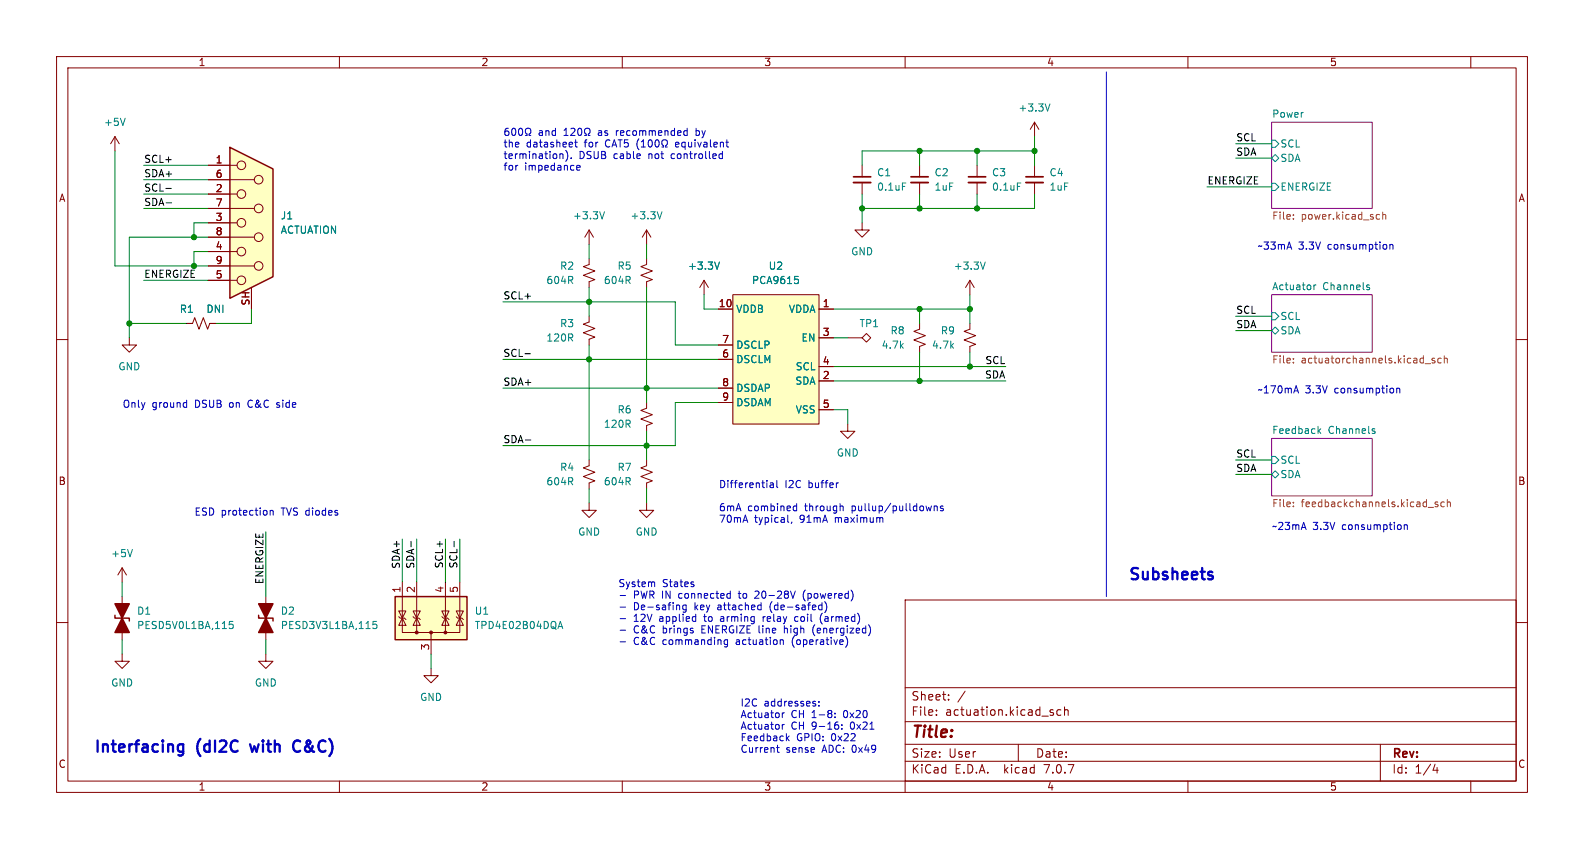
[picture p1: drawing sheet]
<svg xmlns="http://www.w3.org/2000/svg" width="280mm" height="150mm" viewBox="0 0 280 150" stroke-linecap="round" stroke-linejoin="round" font-family="sans-serif">
<g fill="none" stroke="#840000" stroke-width=".18">
<path d="M10 10h260v130h-260zM12 12h256v126h-256zM60 10v2M110 10v2M160 10v2M210 10v2M260 10v2M152.4 29.2v2M152.4 32.3v2M182.9 21.6l-.8 1.3M182.9 21.6v2.5M182.9 29.2v2"/>
<path d="M182.9 32.3v2M182.9 21.6l.7 1.3M10 60h2M22.9 59.7v1.3h1.2l-1.2 1.2-1.3-1.2h1.3M33 57.1h1l.4-1 .8 2.1 .7-2.1 .8 2.1 .4-1.1h1M104.1 55.9v1l-1 .4 2.1 .7-2.1 .8 2.1 .8-1.1 .3v1.1M104.1 45.7v1l-1 .4 2.1 .8-2.1 .7 2.1 .8-1.1 .4v1M104.1 40.6l.8 1.3M104.1 40.6v2.6M104.1 40.6l-.7 1.3M114.3 45.7v1l-1 .4 2 .8-2 .7 2 .8-1 .4v1M114.3 40.6l.8 1.3"/>
<path d="M114.3 40.6v2.6M114.3 40.6l-.8 1.3M124.5 49.5l.7 1.3M124.5 49.5v2.6M124.5 49.5l-.8 1.3M127 54.6h2.5M129.5 52.1h15.3v22.8h-15.3zM144.8 54.6h2.5M144.8 59.7h2.5M268 60h2M114.3 71.1v1l-1 .4 2 .8-2 .7 2 .8-1 .4v1M127 63.5h2.5"/>
<path d="M127 61h2.5M127 68.6h2.5M127 71.1h2.5M144.8 67.3h2.5M144.8 64.8h2.5M144.8 72.4h2.5M149.9 74.9v1.3h-1.3l1.3 1.3 1.2-1.3h-1.2M104.1 81.3v1l-1 .4 2.1 .7-2.1 .8 2.1 .8-1.1 .3v1.1M104.1 88.9v1.3h-1.2l1.2 1.2 1.3-1.2h-1.3M114.3 81.3v1l-1 .4 2 .7-2 .8 2 .8-1 .3v1.1M10 110h2M70.5 109l.2 .2h.8l.3 .3"/>
<path d="M70.5 107.9h1.3l-.7 1.3zM71.1 102.9v8.9h10.2v-8.9M71.1 109.2l.7 1.3h-1.3zM73 109l.3 .2h.7l.3 .3M73 107.9h1.3l-.6 1.3zM73.7 109.2l.6 1.3h-1.3zM73.7 102.9v8.9M76.2 118.1v1.3h1.3l-1.3 1.2-1.3-1.2h1.3M76.2 111.8v3.8M78.1 109l.3 .2h.7l.3 .3M78.1 107.9h1.3l-.7 1.3zM78.7 109.2l.7 1.3h-1.3z"/>
<path d="M78.7 102.9v8.9M80.6 109l.3 .2h.8l.2 .3M80.6 107.9h1.3l-.6 1.3zM81.3 109.2l.6 1.3h-1.3zM160 106h108v32h-108zM268 110h2M60 138v2M110 138v2M160 138v2M160 134.5h108M160 131.5h108M160 127.5h108"/>
<path d="M160 121.5h108M165.5 126.3v.1M165.5 125.5v.1M167.7 123.6v.1M167.7 122.8v.1M170.6 122.1l-1.3 2M180 131.5v3M185.8 125.9l.4 .1 .1 .2-.3 .2h-.2M185.8 125.4l.4 .1M187.5 125.5l-.4-.1-.3 .3v.4l.2 .2h.5M188.2 125.5l.2-.1 .4 .1v.9M188.2 124.9v1.5"/>
<path d="M210 138v2M244 131.5v6.5M253.7 135l-.4 1.1h1M254 135.6v1M260 138v2"/>
</g>
<g fill="#fff" stroke="#fff" stroke-width=".18">
<path d="M224.8 77.5h17.8v10.1h-17.8z"/>
<path d="M224.8 52.1h17.8v10.1h-17.8z"/>
<path d="M224.8 21.6h17.8v15.2h-17.8z"/>
</g>
<path d="M224.8 21.6h17.8v15.2h-17.8zM224.8 52.1h17.8v10.1h-17.8zM224.8 77.5h17.8v10.1h-17.8z" fill="none" stroke="#840084" stroke-width=".18"/>
<g fill="none" stroke="#008484" stroke-width=".18">
<path d="M185.6 18.4l-.4 1.2M106.9 37.4l-.5 1.3M117 37.4l-.4 1.3M159.5 32.3h.6M224.8 24.8h.6l.7 .6-.7 .6h-.6zM224.8 27.9l.6-.6 .7 .6-.7 .7zM224.8 32.4h.6l.7 .6-.7 .7h-.6zM127.2 46.3l-.4 1.3M140.5 48.8h.6M140.9 49.3l.3 .3v.3l-.3 .2M224.8 58.4l.6-.6 .7 .6-.7 .7zM224.8 55.2h.6l.7 .7-.7 .6h-.6z"/>
<path d="M232.3 50.3v.9M232.6 50.3l-.3 .3M241.8 50.3l.3 .1M241.8 50.8h.3v.2l-.2 .2h-.2M233.1 76.1l.4 .5M233.5 75.7l-.5 .5M242.7 76.2h.3l.1 .2-.2 .2h-.2M242.7 75.7l.3 .1M224.8 80.6h.6l.7 .7-.7 .6h-.6zM224.8 83.8l.6-.6 .7 .6-.7 .7zM98.7 110.7h.7M99.1 109.8l.4 1.3"/>
</g>
<g fill="none" stroke="#848400" stroke-width=".18">
<path d="M228.6 38v.1M228.6 38.6v.1M243.5 37.9l.4 .1M243.9 38.7h-.4M244.4 38l.2-.1 .3 .1 .1 .7M244.4 37.5v1.2M228.6 63.4v.1M228.6 64v.1M251.9 64.3h1M253.6 63.4l-.3-.1-.2 .2 .1 .2 .4 .1v.3h-.5M254.8 63.4l-.4-.1-.2 .2 .1 .6h.5M255.3 63.4l.2-.1 .3 .1 .1 .7"/>
<path d="M255.3 62.9v1.2M228.6 89.4v.1M228.6 88.8v.1M252.5 89.7h.9M254.2 88.8l-.3-.1-.2 .2v.2l.5 .1v.3h-.5M255.3 88.8l-.4-.1-.2 .2 .1 .6h.5M255.9 88.8l.1-.1 .3 .1 .1 .7M255.9 88.3v1.2"/>
</g>
<g fill="#ffffc2" stroke="#ffffc2" stroke-width=".18">
<path d="M129.5 52.1h15.3v22.8h-15.3z"/>
<path d="M69.8 105.4h12.7v7.6h-12.7z"/>
</g>
<path d="M150.9 32.3h3M181.4 32.3h3" fill="none" stroke="#840000" stroke-width=".33"/>
<path d="M150.9 31.2h3M181.4 31.2h3" fill="none" stroke="#840000" stroke-width=".3"/>
<path d="M69.8 105.4h12.7v7.6h-12.7z" fill="none" stroke="#840000" stroke-width=".25"/>
<g fill="#840000" stroke="#840000" stroke-width=".18">
<circle cx="76.2" cy="111.8" r=".25"/>
<circle cx="78.7" cy="111.8" r=".25"/>
<circle cx="73.7" cy="111.8" r=".25"/>
</g>
<path d="M40.6 26l7.7 3.8v19.1l-7.7 3.8z" fill="#ffffc2"/>
<g fill="none" stroke="#840000" stroke-width=".18">
<path d="M20.3 24.1l-.7 1.3M20.3 24.1v2.6M20.3 24.1l.8 1.3M36.8 39.4h5.1M36.8 36.8h8.2M36.8 34.3h5.1M36.8 31.8h8.2M36.8 29.2h5.1M152.4 39.4v1.2h1.3l-1.3 1.3-1.3-1.3h1.3M162.6 29.2v2M162.6 32.3v2M172.7 29.2v2"/>
<path d="M172.7 32.3v2M33 57.1h1M36.8 49.5h5.1M36.8 47h8.2M36.8 44.4h5.1M36.8 41.9h8.2M37.1 57.1h1M44.4 50.8v3.8M127 54.6h2.5M144.8 59.7h2.5M144.8 54.6h2.5M149.9 59.7h2.5"/>
<path d="M152.4 59.7l.8-.8 .7 .8-.7 .8zM162.6 57.1v1.1l-1.1 .3 2.1 .8-2.1 .8 2.1 .7-1 .4v1M171.4 57.1v1.1l-1 .3 2.1 .8-2.1 .8 2.1 .7-1.1 .4v1M171.4 49.5v2.6M171.4 49.5l.8 1.3M171.4 49.5l-.7 1.3M127 63.5h2.5M127 61h2.5M127 68.6h2.5M127 71.1h2.5M144.8 67.3h2.5M144.8 64.8h2.5"/>
<path d="M144.8 72.4h2.5M114.3 88.9v1.3h-1.3l1.3 1.2 1.3-1.2h-1.3M21.6 115.6v1.2h1.3l-1.3 1.3-1.3-1.3h1.3M21.6 100.3l-.8 1.3M21.6 100.3v2.6M21.6 105.4v7.6M21.6 100.3l.8 1.3M47 115.6v1.2h1.3l-1.3 1.3-1.3-1.3h1.3M47 105.4v7.6"/>
<circle cx="42.7" cy="39.4" r=".76"/>
<circle cx="42.7" cy="34.3" r=".76"/>
<circle cx="42.7" cy="29.2" r=".76"/>
<circle cx="45.7" cy="31.7" r=".76"/>
<circle cx="45.7" cy="36.8" r=".76"/>
<circle cx="42.7" cy="44.4" r=".76"/>
<circle cx="42.7" cy="49.5" r=".76"/>
<circle cx="45.7" cy="41.9" r=".76"/>
<circle cx="45.7" cy="47" r=".76"/>
</g>
<path d="M40.6 26l7.7 3.8v19.1l-7.7 3.8zM20.3 108.7v.5h2.6v.5M45.7 108.7v.5h2.6v.5" fill="none" stroke="#840000" stroke-width=".25"/>
<path d="M22.1 20.9l-.4 1.3M179.8 32.3h.7M127.2 46.3l-.4 1.3M140.5 48.8h.6M140.9 49.3l.3 .3v.3l-.3 .2M174.2 46.3l-.5 1.3M23.4 97.1l-.4 1.3M41.2 109.8h-.6l-.1 .6 .2-.1h.4l.1 .2v.4l-.2 .2-.5-.2M66.6 109.8h-.6l-.1 .6 .2-.1h.4l.1 .2v.4l-.2 .2-.5-.2" fill="none" stroke="#008484" stroke-width=".18"/>
<g fill="#840000" stroke="#840000" stroke-width=".25">
<path d="M21.6 109.2l1.3 2.6h-2.6z"/>
<path d="M20.3 106.7h2.6l-1.3 2.5z"/>
<path d="M47 109.2l1.3 2.6h-2.6z"/>
<path d="M45.7 106.7h2.6l-1.3 2.5z"/>
</g>
<path d="M161 32.3h3.1M171.2 32.3h3" fill="none" stroke="#840000" stroke-width=".33"/>
<path d="M161 31.2h3.1M171.2 31.2h3" fill="none" stroke="#840000" stroke-width=".3"/>
<path d="M29.3 33.3h1M29.4 35.8h.9M92.8 62.5h1M92.9 77.7h.9M72.7 95.7v.9M80.3 95.7v.9" fill="none" stroke="#000" stroke-width=".18"/>
<g fill="none" stroke="#0000c2" stroke-width=".18">
<path d="M195.6 12.7v92.7M89.8 22.7h-.3a.86 .86 0 0 0 0 1.2l.4-.1 .1-.4-.3-.3h-.2l-.3 .3M90.6 22.8l.2-.1a.68 .68 0 0 1 .4 .6 .68 .68 0 0 1-.4 .6l-.2-.1-.1-.4zM91.8 22.8l.2-.1a.68 .68 0 0 1 .4 .6 .68 .68 0 0 1-.4 .6l-.2-.1-.1-.4zM92.9 23.9h.3v-.2a.54 .54 0 0 1-.3-.7 .54 .54 0 0 1 .8-.3 .58 .58 0 0 1-.2 1v.2h.3M99.2 27.2l.3 .2v.6M99.7 23.9h.7M99.7 23l.4-.3v1.2M100.1 26.6a1.49 1.49 0 0 1 0 1.8M100.9 22.8l.5-.1 .2 .3-.7 .9h.7M101 27.9v.1M101.6 25.1h.5"/>
<path d="M101.8 24.7v1.1l.3 .2M101.9 29.6l.6-.1v-.2l-.4-.1-.2 .2 .1 .6h.5M102.3 22.7h.1a.68 .68 0 0 1 .5 .6 .68 .68 0 0 1-.5 .6 .84 .84 0 0 1-.1-1.2zM103.3 23.9h.3v-.2a.54 .54 0 0 1-.2-.7 .54 .54 0 0 1 .7-.3 .58 .58 0 0 1-.1 1v.2h.3M107.4 24.7a.66 .66 0 0 0-.4 .7 .66 .66 0 0 0 .6 .6l.2-.1M107.6 24.7l.2 .1M108.2 26l.4-1.3 .4 1.3M108.3 25.6h.6M109.6 24.7v1.3M110.4 24.7l-.1 .6 .2-.1 .5 .1 .1 .4-.3 .3-.5-.1M112.9 24.6a1.49 1.49 0 0 0 0 1.8M113.4 26h.7"/>
<path d="M113.4 25.1l.3-.4v1.3M114.9 24.7a.72 .72 0 0 0 .1 1.3 .79 .79 0 0 0 0-1.3M116.1 24.7a.72 .72 0 0 0 .1 1.3 .79 .79 0 0 0 0-1.3M117.4 24.7l-.2 .1a.58 .58 0 0 0 .1 .9v.3h-.3M117.6 24.7l.2 .1a.58 .58 0 0 1-.1 .9v.3h.3M119.6 25.1l-.2 .2v.5l.2 .2M120 25.4l-.6 .2M121.1 23.1h.4M121.5 23.9h-.4M121.5 22.7v1.2M123 22.7v1.2M123 23.9h.2"/>
<path d="M123.2 23.1h-.2M127.2 27.2h.5M127.2 28h.5M127.7 26.8v1.2M128.3 25.1h.5M128.7 26h.1M245.7 43.2v.8M245.7 43.3l.2-.1 .3 .1v.7M32.9 71.1l.1 .1M33 70.7v1.3M33 71.9l-.1 .1M48.9 71.9l.1 .1"/>
<path d="M49.1 71.1l-.2 .2 .2 .3M229.1 68.2l.4 1.2M246.9 68.6v.8M246.9 68.7l.2-.1 .3 .1v.7M47.8 90.2v.8M47.8 90.3l.1-.1h.3l.1 .8M136.2 85.4h.5v.8M136.7 85.6l-.4 .1-.2 .2 .2 .3 .4-.1M137.3 84.9v1.1l.2 .2M139.3 92.2l.1 .1M140 92.2l-.1 .3M140.3 90.2h.5"/>
<path d="M140.3 89.5h.5M140.8 89v1.3M148.1 85.3h.1M148.9 89.4l.2 .2v.7M156 91.5l.1 .8M164.7 89.4l-.3 .9M165.1 89.5l.2-.1 .3 .1 .1 .8M165.1 89.4v.9M166.7 89.5l-.3-.1-.2 .2 .1 .2 .4 .1v.3h-.5M248.2 92.7v.9M248.2 92.8l.2-.1 .3 .1 .1 .8M109.6 105.2h1"/>
<path d="M109.6 107.3h1M109.6 109.3h1M109.6 111.4h1M109.6 113.4h1M115.5 102.8l.2 .2v.7M120 106.9l.1 .2v.7M121.3 106.9v1l-.1 .2M121.3 107l-.4-.1-.2 .2 .1 .6h.5M122.6 103.3v.3M122.6 109h.4M123 108.5v1.3M123 109.7l-.4 .1"/>
<path d="M128.6 113v1.1l-.2 .2-.3-.1M128.6 113.1l-.4-.1-.2 .3 .1 .5h.5M128.7 104.9h.4M129.1 104.4v1.3M129.1 105.6l-.4 .1M133.6 104.4l-.1 .2M134.1 105l-.7 .7h.8M134.4 106.9l.1 .1M134.5 106.5v1.3M134.5 107.7l-.1 .1M134.9 109v.8M135.1 109l-.2 .2"/>
<path d="M138 113.1h.4l.1 .8M138.7 110.6v1.2M138.8 111l-.1 .1M140.6 104.4l-.4 1.3M140.9 109h-.3l-.1 .2v.5l.4 .1M142.3 104.3a1.47 1.47 0 0 0 0 1.8M144 110.5a1.49 1.49 0 0 0 0 1.8M144.9 106.9l.4 .1M145.3 107.7l-.4 .1M145.3 106.5v1.3M145.4 108.3a1.47 1.47 0 0 0-.1 1.9M146.1 106.8v.6l-.3 .8"/>
<path d="M149.8 113v.8l-.3 .6M137.3 132.1h.4M137.4 131.7v1.1l.3 .1M138.3 126v.8M138.3 128v.8M138.7 126l-.4 .2M138.7 128l-.4 .2M139.1 130.4l.4 .5M139.5 130l-.5 .5M144.2 124.4v.3M144.8 124.6v.2M144.8 124v.1"/>
<path d="M147.6 126.7v.1M147.6 126v.1M147.9 127.6h.2M148 128.1l.3 .2v.3l-.3 .2M148.8 128.7v.1M148.8 128.1v.1"/>
</g>
<path d="M214.3 101.8l.1 .2-.1 .3M31.5 132.6l.3 .2 .6-.1M32.4 131.5v1.6a.54 .54 0 0 1-.9 .3M32.4 131.6l-.6-.1-.3 .2M44.2 131.5l.4 1.3M53 130.9a.82 .82 0 0 0-1 .2 .82 .82 0 0 0-.2 .9 .77 .77 0 0 0 .4 .7 .77 .77 0 0 0 .8 0" fill="none" stroke="#0000c2" stroke-width=".4"/>
<g fill="none" stroke="#008400" stroke-width=".18">
<path d="M20.3 26.7v20.3h16.5M25.4 36.8h11.4M25.4 34.3h11.4M25.4 31.8h11.4M25.4 29.2h11.4M36.8 39.4h-2.5v2.5M152.4 34.3v5.1M162.6 26.7v2.5M162.6 34.3v2.5M172.7 26.7v2.5M172.7 34.3v2.5M182.9 26.7h-30.5v2.5"/>
<path d="M182.9 34.3v2.5h-30.5M182.9 24.1v5.1M213.4 33h11.4M218.4 27.9h6.4M218.4 25.4h6.4M22.9 57.1h10.1M25.4 49.5h11.4M36.8 41.9h-13.9v17.8M36.8 44.4h-2.5v2.6M44.4 54.6v2.5h-6.3M88.9 53.3h30.5v7.7h7.6M104.1 43.2v2.5"/>
<path d="M104.1 50.8v5.1M114.3 43.2v2.5M114.3 50.8v20.3M124.5 52.1v2.5h2.5M147.3 54.6h24.1M147.3 59.7h2.6M162.6 54.6v2.5M171.4 52.1v5M218.4 58.4h6.4M218.4 55.9h6.4M88.9 68.6h38.1M88.9 63.5h38.1"/>
<path d="M104.1 61v20.3M114.3 76.2v5.1M127 71.1h-7.6v7.6h-30.5M147.3 67.3h30.5M147.3 72.4h2.6v2.5M147.3 64.8h30.5M162.6 62.2v5.1M171.4 62.2v2.6M47 94v11.4M71.1 95.2v7.7M73.7 95.2v7.7M78.7 95.2v7.7"/>
<path d="M81.3 95.2v7.7M104.1 86.4v2.5M114.3 86.4v2.5M218.4 81.3h6.4M218.4 83.8h6.4M21.6 102.9v2.5M21.6 113v2.6M47 113v2.6M76.2 115.6v2.5"/>
</g>
<g fill="#008400" stroke="#008400" stroke-width=".18">
<circle cx="22.9" cy="57.1" r=".46"/>
<circle cx="34.3" cy="41.9" r=".46"/>
<circle cx="34.3" cy="47" r=".46"/>
<circle cx="172.7" cy="26.7" r=".46"/>
<circle cx="162.6" cy="36.8" r=".46"/>
<circle cx="162.6" cy="26.7" r=".46"/>
<circle cx="171.4" cy="54.6" r=".46"/>
<circle cx="162.6" cy="54.6" r=".46"/>
<circle cx="171.4" cy="64.8" r=".46"/>
<circle cx="162.6" cy="67.3" r=".46"/>
<circle cx="152.4" cy="36.8" r=".46"/>
<circle cx="114.3" cy="68.6" r=".46"/>
<circle cx="114.3" cy="78.7" r=".46"/>
<circle cx="172.7" cy="36.8" r=".46"/>
<circle cx="182.9" cy="26.7" r=".46"/>
<circle cx="104.1" cy="63.5" r=".46"/>
<circle cx="104.1" cy="53.3" r=".46"/>
</g>
<g font-size="2.8" fill="#0000c2">
<text x="199.4" y="102.6">Subsheets</text>
<text x="16.5" y="133.1">Interfacing</text>
<text x="34.9" y="133.1">(dI2C</text>
<text x="45.3" y="133.1">with</text>
<text x="53.6" y="133.1">C&amp;C)</text>
</g>
<text font-size="2.8" fill="#840000" x="161" y="130.9">Title:</text>
<g font-size="2.1" fill="#840000">
<text x="161" y="124">Sheet:</text>
<text x="161" y="126.7">File:</text>
<text x="167.1" y="126.7">actuation.kicad_sch</text>
<text x="161" y="136.9">KiCad</text>
<text x="161" y="134.1">Size:</text>
<text x="167.7" y="134.1">User</text>
<text x="168.7" y="136.9">E.D.A.</text>
<text x="177.6" y="136.9">kicad</text>
<text x="183" y="134.1">Date:</text>
<text x="184.9" y="136.9">7.0.7</text>
<text x="246" y="134.3">Rev:</text>
<text x="246" y="136.9">Id:</text>
<text x="250.1" y="136.9">1/4</text>
</g>
<g font-size="1.8" fill="#840000">
<text x="35" y="11.9">1</text>
<text x="85" y="11.9">2</text>
<text x="135" y="11.9">3</text>
<text x="185" y="11.9">4</text>
<text x="235" y="11.9">5</text>
<text x="38" y="29">1</text>
<text x="10.3" y="35.9">A</text>
<text x="38" y="34">2</text>
<text x="38" y="31.5">6</text>
<text x="268.4" y="35.9">A</text>
<text x="38" y="39.1">3</text>
<text x="38" y="36.6">7</text>
<text x="38" y="41.7">8</text>
<text x="38" y="44.2">4</text>
<text x="38" y="46.7">9</text>
<text x="38" y="49.3">5</text>
<text x="44.2" y="54.1" transform="rotate(-90 44.2 54.1)">SH</text>
<text x="127" y="54.4">10</text>
<text x="145.3" y="54.4">1</text>
<text x="145.3" y="59.4">3</text>
<text x="127.6" y="63.2">6</text>
<text x="127.6" y="60.7">7</text>
<text x="145.3" y="64.5">4</text>
<text x="127.6" y="68.3">8</text>
<text x="127.6" y="70.9">9</text>
<text x="145.3" y="67.1">2</text>
<text x="145.3" y="72.1">5</text>
<text x="10.3" y="85.9">B</text>
<text x="268.3" y="85.9">B</text>
<text x="70.9" y="104.8" transform="rotate(-90 70.9 104.8)">1</text>
<text x="73.4" y="104.8" transform="rotate(-90 73.4 104.8)">2</text>
<text x="78.5" y="104.8" transform="rotate(-90 78.5 104.8)">4</text>
<text x="81" y="104.8" transform="rotate(-90 81 104.8)">5</text>
<text x="75.9" y="115" transform="rotate(-90 75.9 115)">3</text>
<text x="10.3" y="135.9">C</text>
<text x="268.3" y="135.9">C</text>
<text x="35" y="139.9">1</text>
<text x="85" y="139.9">2</text>
<text x="135" y="139.9">3</text>
<text x="185" y="139.9">4</text>
<text x="235" y="139.9">5</text>
</g>
<g font-size="1.8" fill="#008484">
<text x="18.3" y="22.5">+5V</text>
<text x="179.9" y="19.9">+3.3V</text>
<text x="224.8" y="20.9">Power</text>
<text x="226.3" y="26.3">SCL</text>
<text x="226.3" y="28.8">SDA</text>
<text x="154.9" y="31.3">C1</text>
<text x="154.9" y="33.9">0.1uF</text>
<text x="165.1" y="31.3">C2</text>
<text x="165.1" y="33.9">1uF</text>
<text x="175.3" y="31.3">C3</text>
<text x="175.3" y="33.9">0.1uF</text>
<text x="185.4" y="31.3">C4</text>
<text x="185.4" y="33.9">1uF</text>
<text x="226.3" y="33.9">ENERGIZE</text>
<text x="49.5" y="39">J1</text>
<text x="49.5" y="41.5">ACTUATION</text>
<text x="101.2" y="39">+3.3V</text>
<text x="111.4" y="39">+3.3V</text>
<text x="98.9" y="47.9">R2</text>
<text x="109.1" y="47.9">R5</text>
<text x="121.5" y="47.9">+3.3V</text>
<text x="135.8" y="47.9">U2</text>
<text x="150.4" y="45.3">GND</text>
<text x="168.5" y="47.9">+3.3V</text>
<text x="96.5" y="50.4">604R</text>
<text x="106.6" y="50.4">604R</text>
<text x="132.8" y="50.4">PCA9615</text>
<text x="224.8" y="51.4">Actuator</text>
<text x="233.8" y="51.4">Channels</text>
<text x="31.7" y="55.5">R1</text>
<text x="36.4" y="55.5">DNI</text>
<text x="98.9" y="58">R3</text>
<text x="130" y="55.5">VDDB</text>
<text x="139.4" y="55.5">VDDA</text>
<text x="151.8" y="58">TP1</text>
<text x="157.3" y="59.3">R8</text>
<text x="166.2" y="59.3">R9</text>
<text x="226.3" y="59.3">SDA</text>
<text x="226.3" y="56.7">SCL</text>
<text x="20.8" y="65.6">GND</text>
<text x="96.5" y="60.6">120R</text>
<text x="130" y="64.4">DSCLM</text>
<text x="130" y="61.8">DSCLP</text>
<text x="140.6" y="65.6">SCL</text>
<text x="141.6" y="60.6">EN</text>
<text x="155.8" y="61.8">4.7k</text>
<text x="164.6" y="61.8">4.7k</text>
<text x="130" y="69.4">DSDAP</text>
<text x="130" y="72">DSDAM</text>
<text x="140.5" y="68.2">SDA</text>
<text x="106.6" y="75.8">120R</text>
<text x="109.1" y="73.3">R6</text>
<text x="140.6" y="73.3">VSS</text>
<text x="224.8" y="76.8">Feedback</text>
<text x="234.8" y="76.8">Channels</text>
<text x="98.9" y="83.4">R4</text>
<text x="109.1" y="83.4">R7</text>
<text x="147.8" y="80.9">GND</text>
<text x="226.3" y="82.1">SCL</text>
<text x="96.5" y="86">604R</text>
<text x="106.6" y="86">604R</text>
<text x="226.3" y="84.7">SDA</text>
<text x="102.1" y="94.8">GND</text>
<text x="112.3" y="94.8">GND</text>
<text x="19.6" y="98.7">+5V</text>
<text x="24.1" y="108.8">D1</text>
<text x="24.1" y="111.4">PESD5V0L1BA,115</text>
<text x="49.5" y="108.8">D2</text>
<text x="49.5" y="111.4">PESD3V3L1BA,115</text>
<text x="83.8" y="108.8">U1</text>
<text x="83.8" y="111.4">TPD4E02B04DQA</text>
<text x="19.6" y="121.5">GND</text>
<text x="45" y="121.5">GND</text>
<text x="74.2" y="124.1">GND</text>
</g>
<g font-size="1.8">
<text x="25.4" y="28.9">SCL+</text>
<text x="218.4" y="27.6">SDA</text>
<text x="218.4" y="25.1">SCL</text>
<text x="25.4" y="33.9">SCL-</text>
<text x="25.4" y="31.4">SDA+</text>
<text x="213.4" y="32.7">ENERGIZE</text>
<text x="25.4" y="36.5">SDA-</text>
<text x="25.4" y="49.2">ENERGIZE</text>
<text x="88.9" y="53">SCL+</text>
<text x="218.4" y="58.1">SDA</text>
<text x="218.4" y="55.5">SCL</text>
<text x="88.9" y="63.2">SCL-</text>
<text x="174.1" y="64.4">SCL</text>
<text x="88.9" y="68.2">SDA+</text>
<text x="174" y="67">SDA</text>
<text x="88.9" y="78.4">SDA-</text>
<text x="218.4" y="83.5">SDA</text>
<text x="218.4" y="80.9">SCL</text>
<text x="70.8" y="100.6" transform="rotate(-90 70.8 100.6)">SDA+</text>
<text x="73.3" y="100.6" transform="rotate(-90 73.3 100.6)">SDA-</text>
<text x="78.4" y="100.5" transform="rotate(-90 78.4 100.5)">SCL+</text>
<text x="80.9" y="100.5" transform="rotate(-90 80.9 100.5)">SCL-</text>
<text x="46.6" y="103.3" transform="rotate(-90 46.6 103.3)">ENERGIZE</text>
</g>
<g font-size="1.8" fill="#0000c2">
<text x="88.9" y="26.1">the</text>
<text x="88.9" y="28.2">termination).</text>
<text x="93" y="26.1">datasheet</text>
<text x="95.2" y="24.1">and</text>
<text x="102.3" y="28.2">DSUB</text>
<text x="103.5" y="26.1">for</text>
<text x="106" y="24.1">as</text>
<text x="108.6" y="28.2">cable</text>
<text x="109.4" y="24.1">recommended</text>
<text x="114.9" y="28.2">not</text>
<text x="119.1" y="28.2">controlled</text>
<text x="120.1" y="26.1">equivalent</text>
<text x="123.7" y="24.1">by</text>
<text x="88.9" y="30.2">for</text>
<text x="92.7" y="30.2">impedance</text>
<text x="222.2" y="44.2">~33mA</text>
<text x="229.5" y="44.2">3.3V</text>
<text x="234.8" y="44.2">consumption</text>
<text x="222.2" y="69.6">~170mA</text>
<text x="230.7" y="69.6">3.3V</text>
<text x="236" y="69.6">consumption</text>
<text x="21.6" y="72.1">Only</text>
<text x="26.9" y="72.1">ground</text>
<text x="34.6" y="72.1">DSUB</text>
<text x="40.8" y="72.1">on</text>
<text x="44.3" y="72.1">C&amp;C</text>
<text x="49.6" y="72.1">side</text>
<text x="127" y="86.3">Differential</text>
<text x="138.8" y="86.3">I2C</text>
<text x="143" y="86.3">buffer</text>
<text x="34.3" y="91.2">ESD protection</text>
<text x="49.9" y="91.2">TVS diodes</text>
<text x="127" y="90.4">6mA</text>
<text x="127" y="92.5">70mA</text>
<text x="132.2" y="90.4">combined</text>
<text x="133.4" y="92.5">typical,</text>
<text x="141.5" y="92.5">91mA</text>
<text x="142.4" y="90.4">through</text>
<text x="147.9" y="92.5">maximum</text>
<text x="150.8" y="90.4">pullup/pulldowns</text>
<text x="224.8" y="93.7">~23mA</text>
<text x="232.1" y="93.7">3.3V</text>
<text x="237.4" y="93.7">consumption</text>
<text x="109.2" y="103.8">System</text>
<text x="112" y="105.9">PWR IN</text>
<text x="112" y="107.9">De-safing</text>
<text x="117.1" y="103.8">States</text>
<text x="120.2" y="105.9">connected</text>
<text x="122.9" y="107.9">key</text>
<text x="127.1" y="107.9">attached</text>
<text x="131.1" y="105.9">to</text>
<text x="134.1" y="105.9">20-28V</text>
<text x="136.5" y="107.9">(de-safed)</text>
<text x="142.8" y="105.9">(powered)</text>
<text x="112" y="110">12V</text>
<text x="112" y="112">C&amp;C</text>
<text x="116.6" y="110">applied</text>
<text x="117.2" y="112">brings</text>
<text x="124.3" y="112">ENERGIZE</text>
<text x="124.8" y="110">to</text>
<text x="127.8" y="110">arming</text>
<text x="134.6" y="112">line</text>
<text x="135.5" y="110">relay</text>
<text x="139.3" y="112">high</text>
<text x="141.3" y="110">coil</text>
<text x="144.5" y="112">(energized)</text>
<text x="146" y="110">(armed)</text>
<text x="112" y="114.1">C&amp;C</text>
<text x="117.2" y="114.1">commanding</text>
<text x="130.4" y="114.1">actuation</text>
<text x="140.5" y="114.1">(operative)</text>
<text x="130.8" y="124.9">I2C</text>
<text x="135.1" y="124.9">addresses:</text>
<text x="130.8" y="127">Actuator</text>
<text x="130.8" y="129">Actuator</text>
<text x="130.8" y="131.1">Feedback</text>
<text x="139.8" y="127">CH 1-8:</text>
<text x="139.8" y="129">CH 9-16:</text>
<text x="140.8" y="131.1">GPIO:</text>
<text x="147.1" y="131.1">0x22</text>
<text x="149.4" y="127">0x20</text>
<text x="150.6" y="129">0x21</text>
<text x="130.8" y="133.1">Current</text>
<text x="138.9" y="133.1">sense</text>
<text x="145.5" y="133.1">ADC: 0x49</text>
</g>
<g font-size="1.8" fill="#848400">
<text x="224.8" y="39.1">File:</text>
<text x="230" y="39.1">power.kicad_sch</text>
<text x="224.8" y="64.5">File:</text>
<text x="230" y="64.5">actuatorchannels.kicad_sch</text>
<text x="224.8" y="89.9">File:</text>
<text x="230" y="89.9">feedbackchannels.kicad_sch</text>
</g>
</svg>
